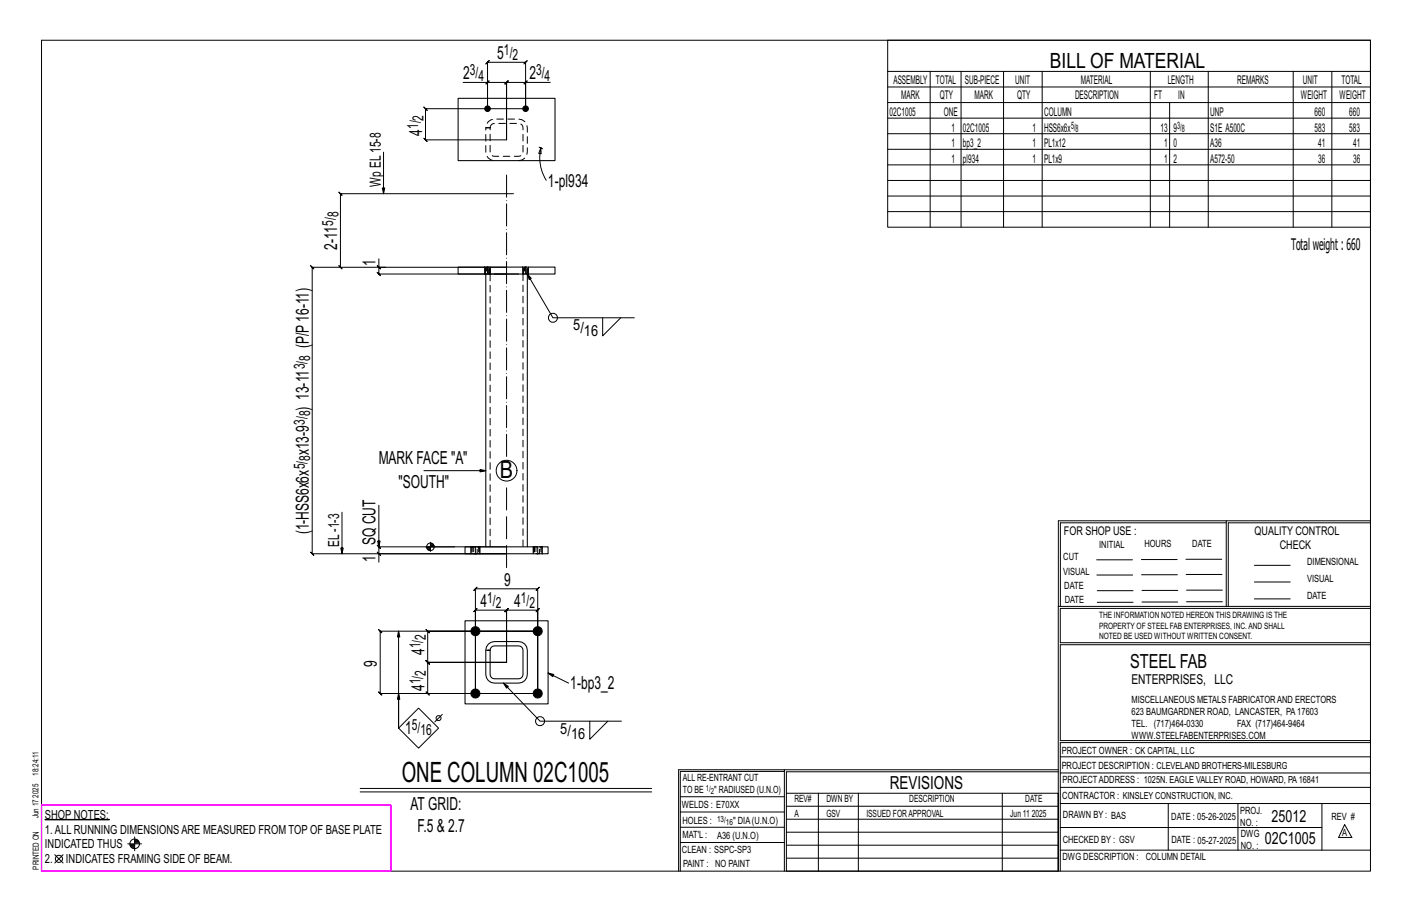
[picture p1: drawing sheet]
<svg xmlns="http://www.w3.org/2000/svg" width="432mm" height="279mm" viewBox="0 0 432 279" stroke-linecap="round" stroke-linejoin="round" font-family="sans-serif">
<g fill="#000" stroke="#000" stroke-width=".31">
<path d="M13.8 250.5l19.6 .1z"/>
<circle cx="149.1" cy="33.2" r=".86"/>
<circle cx="160.7" cy="33.2" r=".86"/>
<circle cx="145.4" cy="192.9" r="1.39"/>
<circle cx="164.4" cy="192.9" r="1.39"/>
<circle cx="145.4" cy="212" r="1.39"/>
<circle cx="164.4" cy="212" r="1.39"/>
</g>
<g fill="none" stroke="#000" stroke-width=".31">
<path d="M12.7 12.3h406.4v254h-406.4zM271.5 12.3h147.6v57.2h-147.6zM141.6 25.2h7.5v8v-14.2l-.5 .5 1-1-.5 .5h11.6l-.5 .5 1-1-.5 .5v14.2v-8h7.6M149.1 25.2l-.5 .5 1-1zM149.1 25.2h5.8l-.5 .5 1-1-.5 .5v17.6h-24.8l.5 .5-1-1 .5 .5v-9.6l.5 .5-1-1 .5 .5h30.6M160.7 25.2l.5-.5-1 1zM160.7 25.2h-5.8l.5-.5-1 1 .5-.5v17.6M271.5 21.8h147.6M271.5 26.6h147.6M271.5 31.4h147.6M271.5 36.1h147.6M284.5 21.8v47.7"/>
<path d="M293.9 21.8v47.7M306.9 21.8v47.7M318.7 21.8v47.7M351.8 21.8v47.7M357.7 31.4v38.1M369.5 21.8v47.7M395.5 21.8v47.7M407.3 21.8v47.7M117.3 46.5v12.7l-.4-1.7h.8l-.4 1.7M157 59.2h-52.9l-.5-.5 1 1-.5-.5v22.5M164.9 45l.5 .2M165.4 45.2l.1 1.8-.8-.1z"/>
<path d="M165.4 45.2a13.1 13.1 0 0 0 1.6 9.9M165.4 45.2l.5 .3M271.5 40.9h147.6M271.5 45.6h147.6M271.5 50.4h147.6M271.5 55.2h147.6M271.5 59.9h147.6M115.9 79.1v2.6h2.1M271.5 64.7h147.6M103.6 81.2l1 1zM115.4 81.2l1 1zM115.9 81.7v2.1l-.5-.5 1 1-.5-.5h39"/>
<path d="M154.9 81.7h-59.4l-.5-.5 1 1-.5-.5v87.6l-.5-.5 1 1-.5-.5h59.4h-39v2.6M161.3 83.8l.5 1.7 .7-.4-1.2-1.3 7.8 13.3h24.9M184.3 97.1v5.6l5.5-5.6M104.6 156.6v12.7l-.4-1.8h.8l-.4 1.8M115.9 154.5v12.7l-.4-1.8h.7l-.3 1.8M129.6 143.9h19l-1.8 .4v-.8l1.8 .4M375 159.8h-50.7v25.6M375 159.2h-51.3l-.1 107.1M419.1 159.2h-44.1v26.2M419.1 159.8h-43.5v25.6M115.4 168.8l1 1zM130.2 167.2h8.8"/>
<path d="M130.5 167.4h1.1M130.5 167.6h1.1M130.7 167.8h.9M130.8 168h.8M131.1 168.2h.5M131.6 165.8v2.8M131.6 167h1.2M131.6 166.7h1.1M131.6 166.5h1M131.6 166.3h.8M131.6 166.1h.5M145.4 180l-.5 .5 1-1-.5 .5h19l-.5 .5 1-1-.5 .5v32v-25.5l.5-.5-1 1 .5-.5h-9.5l.5-.5-1 1 .5-.5v16v-16l.5-.5-1 1 .5-.5h-9.5l.5-.5-1 1 .5-.5v25.5z"/>
<path d="M154.9 167.2h-39l-.5-.5 1 1-.5-.5v2.1M335.4 171.1h10.9M335.4 175.8h11M349 171h11M349.1 175.7h11M362.7 171h10.9M362.7 175.6h11M383.6 172.8h11M383.6 177.9h11M115.8 192.4l.5 .5h48.1h-33.6l-.5-.5 1 1-.5-.5v9.6l-.5-.5 1 1-.5-.5h24.1h-24.1l-.5-.5 1 1-.5-.5v9.5l-.5-.5 1 1-.5-.5h33.6h-48.1l.5 .5-1-1 .5 .5v-19.1l.5 .5zM121.9 192.9l-.4 1.8h.8l-.4-1.8v29.7v-10.6l.4 1.7h-.8l.4-1.7M323.7 185.4h95.4"/>
<path d="M335.5 184.1h11M335.5 180.6h11M349.2 184h11M349.2 180.5h11M362.9 180.4h10.9M362.9 184h10.9M383.6 183.1h11M419.1 186h-94.9v10.5h94.9M419.1 197.1h-94.9v29.3h94.9v.6h-94.9v39.3M135.3 218.4l-2.3 2.3M154 208.8l.9 1.5 .6-.5-1.5-1 11.1 11.7h24.9M167.6 205.7l1.4 1.1 .3-.6-1.7-.5 6.3 3.1"/>
<path d="M121.9 222.6l6.1-6.1 6.1 6.1-6.1 6.1zM180.4 220.5v5.5l5.5-5.5M239.9 235.8h-31.9v30.5M239.9 235.3h-32.4v31M323.6 235.3h-83.7v31M323.6 235.9h-83.1v6.6M324.2 236.3h94.9M324.2 231.4h94.9M39.1 258h4.2M39.7 258.2h1.5M39.8 258.4h1.4M39.9 258.7h1.3"/>
<path d="M40.1 258.9h1.1M40.4 259.2h.8M41.2 255.8v4.3M41.2 257.7h1.4M41.2 257.2h1.3M41.2 257.5h1.4M41.2 256.7h.8M41.2 257h1.1M110.1 241h89.2M110.1 242.1h89.2M208 252.9h31.9M208 257.5h31.9"/>
<path d="M208 243.6h31.9M208 248.2h31.9M240.5 242.5h83.1v23.8h-83.1zM240.5 258.4h83.1M240.5 254.4h83.1M240.5 250.4h83.1M240.5 246.5h83.1M250.3 242.5v23.8M262.5 242.5v23.8M306.5 242.5v23.8M324.2 253h80.1M324.2 245.6h94.9"/>
<path d="M324.2 259.9h94.9M324.2 240.7h94.9M357.3 245.6v14.3M378.6 245.6v14.3M404.3 245.6v14.3M411.2 252.1l2.2 3.9h-4zM16.8 261.3l2.5 2.5M19.3 261.3l-2.5 2.5M240.5 262.3h83.1"/>
<circle cx="169.1" cy="97.1" r="1.38"/>
<circle cx="154.9" cy="143.9" r="3.2"/>
<circle cx="131.6" cy="167.2" r="1.16"/>
<circle cx="134.1" cy="219.5" r=".76"/>
<circle cx="165.1" cy="220.5" r="1.38"/>
<circle cx="41.2" cy="258" r="1.47"/>
<circle cx="18" cy="262.5" r="1.1"/>
</g>
<path d="M12.7 246.1h106.8v20.2h-106.8z" fill="none" stroke="#f0f" stroke-width=".5"/>
<g fill="none" stroke="#000" stroke-width=".32">
<path d="M140.1 30.1h29.6v19h-29.6zM140.1 81.6h29.6v2.2h-29.6zM148.2 81.6h.1M148.2 83.8h.1M148.6 83.8v83.4M149.9 81.6h.1M149.9 83.8h.1M151.2 83.8h7.4M159.9 81.6h.1M159.9 83.8h.1M161.3 83.8v83.4M161.6 81.6h.1"/>
<path d="M161.6 83.8h.1M142.2 167.2h25.4v2.1h-25.4zM144 167.2h.1M144 169.3h.1M146.8 167.2h.1M146.8 169.3h.1M163 167.2h.1M163 169.3h.1M165.8 167.2h.1M165.8 169.3h.1M142.2 189.8h25.4v25.4h-25.4zM149.3 196.9l.9-.6 1-.2h7.4a2.65 2.65 0 0 1 2.7 2.7v7.4a2.65 2.65 0 0 1-2.7 2.6h-7.4a2.65 2.65 0 0 1-2.6-2.6v-7.4l.2-1z"/>
<path d="M150.3 197.8l.9-.4h7.4a1.32 1.32 0 0 1 1.3 1.4v7.4a1.32 1.32 0 0 1-1.3 1.3h-7.4a1.32 1.32 0 0 1-1.3-1.3v-7.4z"/>
</g>
<g fill="none" stroke="#000" stroke-width=".31" stroke-dasharray="2 1.4">
<path d="M149.9 39.1h-1.3v7.4a2.65 2.65 0 0 0 2.6 2.6M150.3 38.1l.9-.4h7.4a1.32 1.32 0 0 1 1.3 1.4v7.4a1.32 1.32 0 0 1-1.3 1.3h-7.4a1.32 1.32 0 0 1-1.3-1.3v-7.4zM158.6 49.1a2.65 2.65 0 0 0 2.7-2.6v-7.4a2.65 2.65 0 0 0-2.7-2.7h-7.4a2.65 2.65 0 0 0-2.6 2.7h1.3M148.2 81.6h.1M148.2 81.6v2.2M148.3 83.8h-.1M148.5 83.8h-.2v-2.2h.2M148.8 81.6h.3v2.2h-.3zM148.8 83.8h-.3v-2.2h.3M149.1 83.8h.3v-2.2h.3M149.1 81.6h.3M149.4 83.8h.3v-2.2h.2"/>
<path d="M149.7 83.8h.2v-2.2M149.9 83.8v-2.2M149.9 83.8h.1M159.9 81.6h.1M159.9 81.6v2.2M159.9 83.8h.1M159.9 83.8v83.4M160.1 83.8h-.2v-2.2h.2M160.4 81.6h.3v2.2h-.3zM160.4 83.8h-.3v-2.2h.3M160.7 83.8h.4v-2.2h.2M160.7 81.6h.4"/>
<path d="M161.1 83.8h.2v-2.2h.2M161.3 83.8h.2l.1-2.2M161.6 83.8v-2.2M161.6 83.8h-.1M144 167.2v2.1M144 167.2h.1M144.4 167.2h-.3l-.1 2.1M144.9 167.2h-.5v2.1h-.3M145.4 167.2h.5v2.1h-.5zM145.4 167.2h-.5v2.1h-.5M145.4 169.3h-.5M145.9 167.2h.5v2.1h-.5"/>
<path d="M146.4 167.2h.3v2.1h-.3M146.7 167.2h.1M146.8 169.3h-.1M146.8 169.3v-2.1M149.9 167.2v-83.4M163 167.2v2.1M163 167.2h.2M163.5 167.2h-.3l-.2 2.1M163.9 167.2h-.4v2.1h-.3M164.4 167.2h.6v2.1h-.6zM164.4 167.2h-.5v2.1h-.4M164.4 169.3h-.5"/>
<path d="M165 167.2h.4v2.1h-.4M165.4 167.2h.3v2.1h-.3M165.7 167.2h.1M165.8 169.3h-.1M165.8 169.3v-2.1M148.6 198.8h1.3z"/>
</g>
<path d="M154.9 139.5v-86.6M154.9 173.5v-25.3" fill="none" stroke="#000" stroke-width=".31" stroke-dasharray="6.8 1 0 1"/>
<text font-size="8.6" x="122.8" y="239.1">ONE COLUMN 02C1005</text>
<text font-size="7.3" x="152.9" y="146.2">B</text>
<text font-size="6.4" x="321.1" y="20.7">BILL OF MATERIAL</text>
<text font-size="5.9" x="345.6" y="204.1">STEEL FAB</text>
<g font-size="5.5">
<text x="152.1" y="18.1">5</text>
<text x="141.6" y="24.2">2</text>
<text x="161.9" y="24.2">2</text>
<text x="129.1" y="41.5" transform="rotate(-90 129.1 41.5)">4</text>
<text x="167.6" y="57">1-pl934</text>
<text x="103.1" y="76.3" transform="rotate(-90 103.1 76.3)">2-11</text>
<text x="114.9" y="81.2" transform="rotate(-90 114.9 81.2)">1</text>
<text x="94.5" y="106.4" transform="rotate(-90 94.5 106.4)">(P/P16-11)</text>
<text x="94.5" y="125.6" transform="rotate(-90 94.5 125.6)">) 13-11</text>
<text x="94.5" y="139.1" transform="rotate(-90 94.5 139.1)">x13-9</text>
<text x="115.8" y="141.8">MARK FACE &quot;A&quot;</text>
<text x="121.9" y="149.2">&quot;SOUTH&quot;</text>
<text x="94.5" y="163.4" transform="rotate(-90 94.5 163.4)">(1-HSS6x6x</text>
<text x="114.9" y="166.6" transform="rotate(-90 114.9 166.6)">SQ CUT</text>
<text x="114.9" y="171.9" transform="rotate(-90 114.9 171.9)">1</text>
<text x="154.2" y="179">9</text>
<text x="146.9" y="185.5">4</text>
<text x="157.3" y="185.5">4</text>
<text x="129.8" y="200.3" transform="rotate(-90 129.8 200.3)">4</text>
<text x="115.3" y="204" transform="rotate(-90 115.3 204)">9</text>
<text x="129.8" y="211.3" transform="rotate(-90 129.8 211.3)">4</text>
<text x="174.4" y="210.7">1-bp3_2</text>
<text x="123.9" y="224.4">1</text>
<text x="272.2" y="241.1">REVISIONS</text>
<text x="125.6" y="247.7">AT GRID:</text>
<text x="127.6" y="254.2">F.5 &amp; 2.7</text>
</g>
<g font-size="5.1">
<text x="388.9" y="251.3">25012</text>
<text x="386.8" y="258.1">02C1005</text>
</g>
<text font-size="4.9" x="394.8" y="76.4">Totalweight : 660</text>
<g font-size="4.7">
<text x="154.1" y="16.8">1/</text>
<text x="143.7" y="23">3/</text>
<text x="156.7" y="18.5">2</text>
<text x="163.9" y="23">3/</text>
<text x="146.3" y="24.6">4</text>
<text x="166.5" y="24.6">4</text>
<text x="127.9" y="39.5" transform="rotate(-90 127.9 39.5)">1/</text>
<text x="129.5" y="36.9" transform="rotate(-90 129.5 36.9)">2</text>
<text x="116.4" y="57.1" transform="rotate(-90 116.4 57.1)">Wp EL15-8</text>
<text x="101.9" y="68.9" transform="rotate(-90 101.9 68.9)">5/</text>
<text x="103.5" y="66.3" transform="rotate(-90 103.5 66.3)">8</text>
<text x="175.3" y="101">5/</text>
<text x="178.6" y="102.6">16</text>
<text x="93.2" y="112.9" transform="rotate(-90 93.2 112.9)">3/</text>
<text x="94.9" y="110.2" transform="rotate(-90 94.9 110.2)">8</text>
<text x="93.2" y="129.9" transform="rotate(-90 93.2 129.9)">3/</text>
<text x="94.9" y="127.3" transform="rotate(-90 94.9 127.3)">8</text>
<text x="93.2" y="143.5" transform="rotate(-90 93.2 143.5)">5/</text>
<text x="94.9" y="140.9" transform="rotate(-90 94.9 140.9)">8</text>
<text x="103.7" y="167.2" transform="rotate(-90 103.7 167.2)">EL-1-3</text>
<text x="149" y="184.3">1/</text>
<text x="151.6" y="185.9">2</text>
<text x="159.3" y="184.3">1/</text>
<text x="161.9" y="185.9">2</text>
<text x="130.2" y="195.6" transform="rotate(-90 130.2 195.6)">2</text>
<text x="128.6" y="198.2" transform="rotate(-90 128.6 198.2)">1/</text>
<text x="128.6" y="209.2" transform="rotate(-90 128.6 209.2)">1/</text>
<text x="130.2" y="206.6" transform="rotate(-90 130.2 206.6)">2</text>
<text x="126" y="223.1">5/</text>
<text x="128.6" y="224.8">16</text>
<text x="171.4" y="224.3">5/</text>
<text x="174.6" y="226">16</text>
</g>
<text font-size="4.2" x="346" y="209.1">ENTERPRISES, LLC</text>
<g font-size="3.8">
<text x="13.8" y="250.3">SHOP NOTES:</text>
<text x="13.8" y="254.8">1.ALL RUNNING DIMENSIONSARE MEASURED FROM TOP OF BASE PLATE</text>
<text x="13.8" y="263.9">2.</text>
<text x="13.8" y="259.3">INDICATED THUS</text>
<text x="20.2" y="263.9">INDICATES FRAMING SIDE OF BEAM.</text>
</g>
<g font-size="3.7">
<text x="273.2" y="25.6">ASSEMBLY</text>
<text x="286.2" y="25.6">TOTAL</text>
<text x="295.1" y="25.6">SUB-PIECE</text>
<text x="310.4" y="25.6">UNIT</text>
<text x="330.5" y="25.6">MATERIAL</text>
<text x="357.1" y="25.6">LENGTH</text>
<text x="378.3" y="25.6">REMARKS</text>
<text x="398.4" y="25.6">UNIT</text>
<text x="410.2" y="25.6">TOTAL</text>
<text x="272.1" y="35.5">02C1005</text>
<text x="275.6" y="30.4">MARK</text>
<text x="287.4" y="30.4">QTY</text>
<text x="288.6" y="35.5">ONE</text>
<text x="298" y="30.4">MARK</text>
<text x="311" y="30.4">QTY</text>
<text x="319.3" y="35.5">COLUMN</text>
<text x="328.7" y="30.4">DESCRIPTION</text>
<text x="353" y="30.4">FT</text>
<text x="360.3" y="30.4">IN</text>
<text x="370.1" y="35.5">UNP</text>
<text x="397.8" y="30.4">WEIGHT</text>
<text x="402" y="35.5">660</text>
<text x="409.6" y="30.4">WEIGHT</text>
<text x="412.6" y="35.5">660</text>
<text x="290.9" y="40.2">1</text>
<text x="294.5" y="40.2">02C1005</text>
<text x="315.8" y="40.2">1</text>
<text x="319.3" y="40.2">HSS6x6x</text>
<text x="354.9" y="40.2">13</text>
<text x="358.9" y="40.2">9</text>
<text x="370.1" y="40.2">S1E A500C</text>
<text x="402" y="40.2">583</text>
<text x="412.6" y="40.2">583</text>
<text x="290.9" y="45">1</text>
<text x="294.5" y="45">bp3_2</text>
<text x="315.8" y="45">1</text>
<text x="319.3" y="45">PL1x12</text>
<text x="356" y="45">1</text>
<text x="358.9" y="45">0</text>
<text x="370.1" y="45">A36</text>
<text x="403.2" y="45">41</text>
<text x="413.8" y="45">41</text>
<text x="290.9" y="49.7">1</text>
<text x="294.5" y="49.7">pl934</text>
<text x="315.8" y="49.7">1</text>
<text x="319.3" y="49.7">PL1x9</text>
<text x="356" y="49.7">1</text>
<text x="358.9" y="49.7">2</text>
<text x="370.1" y="49.7">A572-50</text>
<text x="403.2" y="49.7">36</text>
<text x="413.8" y="49.7">36</text>
<text x="325.3" y="163.4">FOR SHOP USE :</text>
<text x="383.7" y="163.4">QUALITY CONTROL</text>
<text x="391.4" y="167.8">CHECK</text>
</g>
<g font-size="3.1">
<text x="327.5" y="39.4">5/</text>
<text x="328.9" y="40.5">8</text>
<text x="360" y="39.4">3/</text>
<text x="361.4" y="40.5">8</text>
<text x="336.2" y="167.4">INITIAL</text>
<text x="350" y="167.1">HOURS</text>
<text x="364.6" y="167.2">DATE</text>
<text x="325.2" y="171.3">CUT</text>
<text x="399.8" y="172.8">DIMENSIONAL</text>
<text x="325.1" y="175.8">VISUAL</text>
<text x="399.8" y="177.9">VISUAL</text>
<text x="325.5" y="180">DATE</text>
<text x="325.7" y="184.4">DATE</text>
<text x="399.8" y="183.1">DATE</text>
<text x="346" y="215">MISCELLANEOUS METALS FABRICATORAND ERECTORS</text>
<text x="346" y="218.6">623 BAUMGARDNER ROAD, LANCASTER, PA17603</text>
<text x="346" y="225.8">WWW.STEELFABENTERPRISES.COM</text>
<text x="346" y="222.2">TEL. (717)464-0330</text>
<text x="378.3" y="222.2">FAX (717)464-9464</text>
<text x="324.7" y="230.5">PROJECT OWNER : CK CAPITAL, LLC</text>
<text x="208.8" y="238.8">ALL RE-ENTRANT CUT</text>
<text x="324.7" y="235.1">PROJECT DESCRIPTION : CLEVELAND BROTHERS-MILESBURG</text>
<text x="324.9" y="239.5">PROJECTADDRESS : 1025N. EAGLE VALLEY ROAD, HOWARD, PA16841</text>
<text x="208.8" y="242.5">TO BE</text>
<text x="218.4" y="242.5">&quot; RADIUSED (U.N.O)</text>
<text x="242.9" y="245.3">REV#</text>
<text x="252.7" y="245.3">DWN BY</text>
<text x="278.1" y="245.3">DESCRIPTION</text>
<text x="313.5" y="245.3">DATE</text>
<text x="324.9" y="244.2">CONTRACTOR : KINSLEY CONSTRUCTION, INC.</text>
<text x="208.5" y="247">WELDS : E70XX</text>
<text x="208.7" y="251.7">HOLES :</text>
<text x="224.2" y="251.8">&quot; DIA(U.N.O)</text>
<text x="242.9" y="249.9">A</text>
<text x="252.7" y="249.9">GSV</text>
<text x="264.9" y="249.9">ISSUED FORAPPROVAL</text>
<text x="309" y="249.9">Jun 11</text>
<text x="315.5" y="249.9">2025</text>
<text x="325.1" y="250">DRAWN BY : BAS</text>
<text x="358.2" y="250.5">DATE : 05-26-2025</text>
<text x="379.3" y="248.9">PROJ.</text>
<text x="407.2" y="250.5">REV #</text>
<text x="208.7" y="256.3">MAT'L :</text>
<text x="219.3" y="256.4">A36 (U.N.O)</text>
<text x="325" y="257.6">CHECKED BY : GSV</text>
<text x="358.3" y="257.7">DATE : 05-27-2025</text>
<text x="379.3" y="252.5">NO. :</text>
<text x="379.5" y="255.9">DWG</text>
<text x="410.5" y="255.5">A</text>
<text x="208.6" y="260.7">CLEAN : SSPC-SP3</text>
<text x="324.9" y="262.9">DWG DESCRIPTION :</text>
<text x="350.4" y="263">COLUMN DETAIL</text>
<text x="379.5" y="259.5">NO. :</text>
<text x="208.9" y="265">PAINT : NO PAINT</text>
</g>
<g font-size="2.7">
<text x="336.1" y="189">THE INFORMATION NOTED HEREON THIS DRAWING IS THE</text>
<text x="336.1" y="195.4">NOTED BE USED WITHOUT WRITTEN CONSENT.</text>
<text x="336.1" y="192.2">PROPERTY OF STEEL FAB ENTERPRISES, INC.AND SHALL</text>
</g>
<g font-size="2.6">
<text x="215.9" y="241.8">1/</text>
<text x="217.4" y="242.7">2</text>
<text x="219.3" y="251.1">13/</text>
<text x="222" y="252.1">16</text>
</g>
<g font-size="2.5">
<text x="11.7" y="237.1" transform="rotate(-90 11.7 237.1)">18:24:11</text>
<text x="11.8" y="243.8" transform="rotate(-90 11.8 243.8)">2025</text>
<text x="11.8" y="250.1" transform="rotate(-90 11.8 250.1)">Jun 17</text>
<text x="11.9" y="265.8" transform="rotate(-90 11.9 265.8)">PRINTED ON</text>
</g>
</svg>
